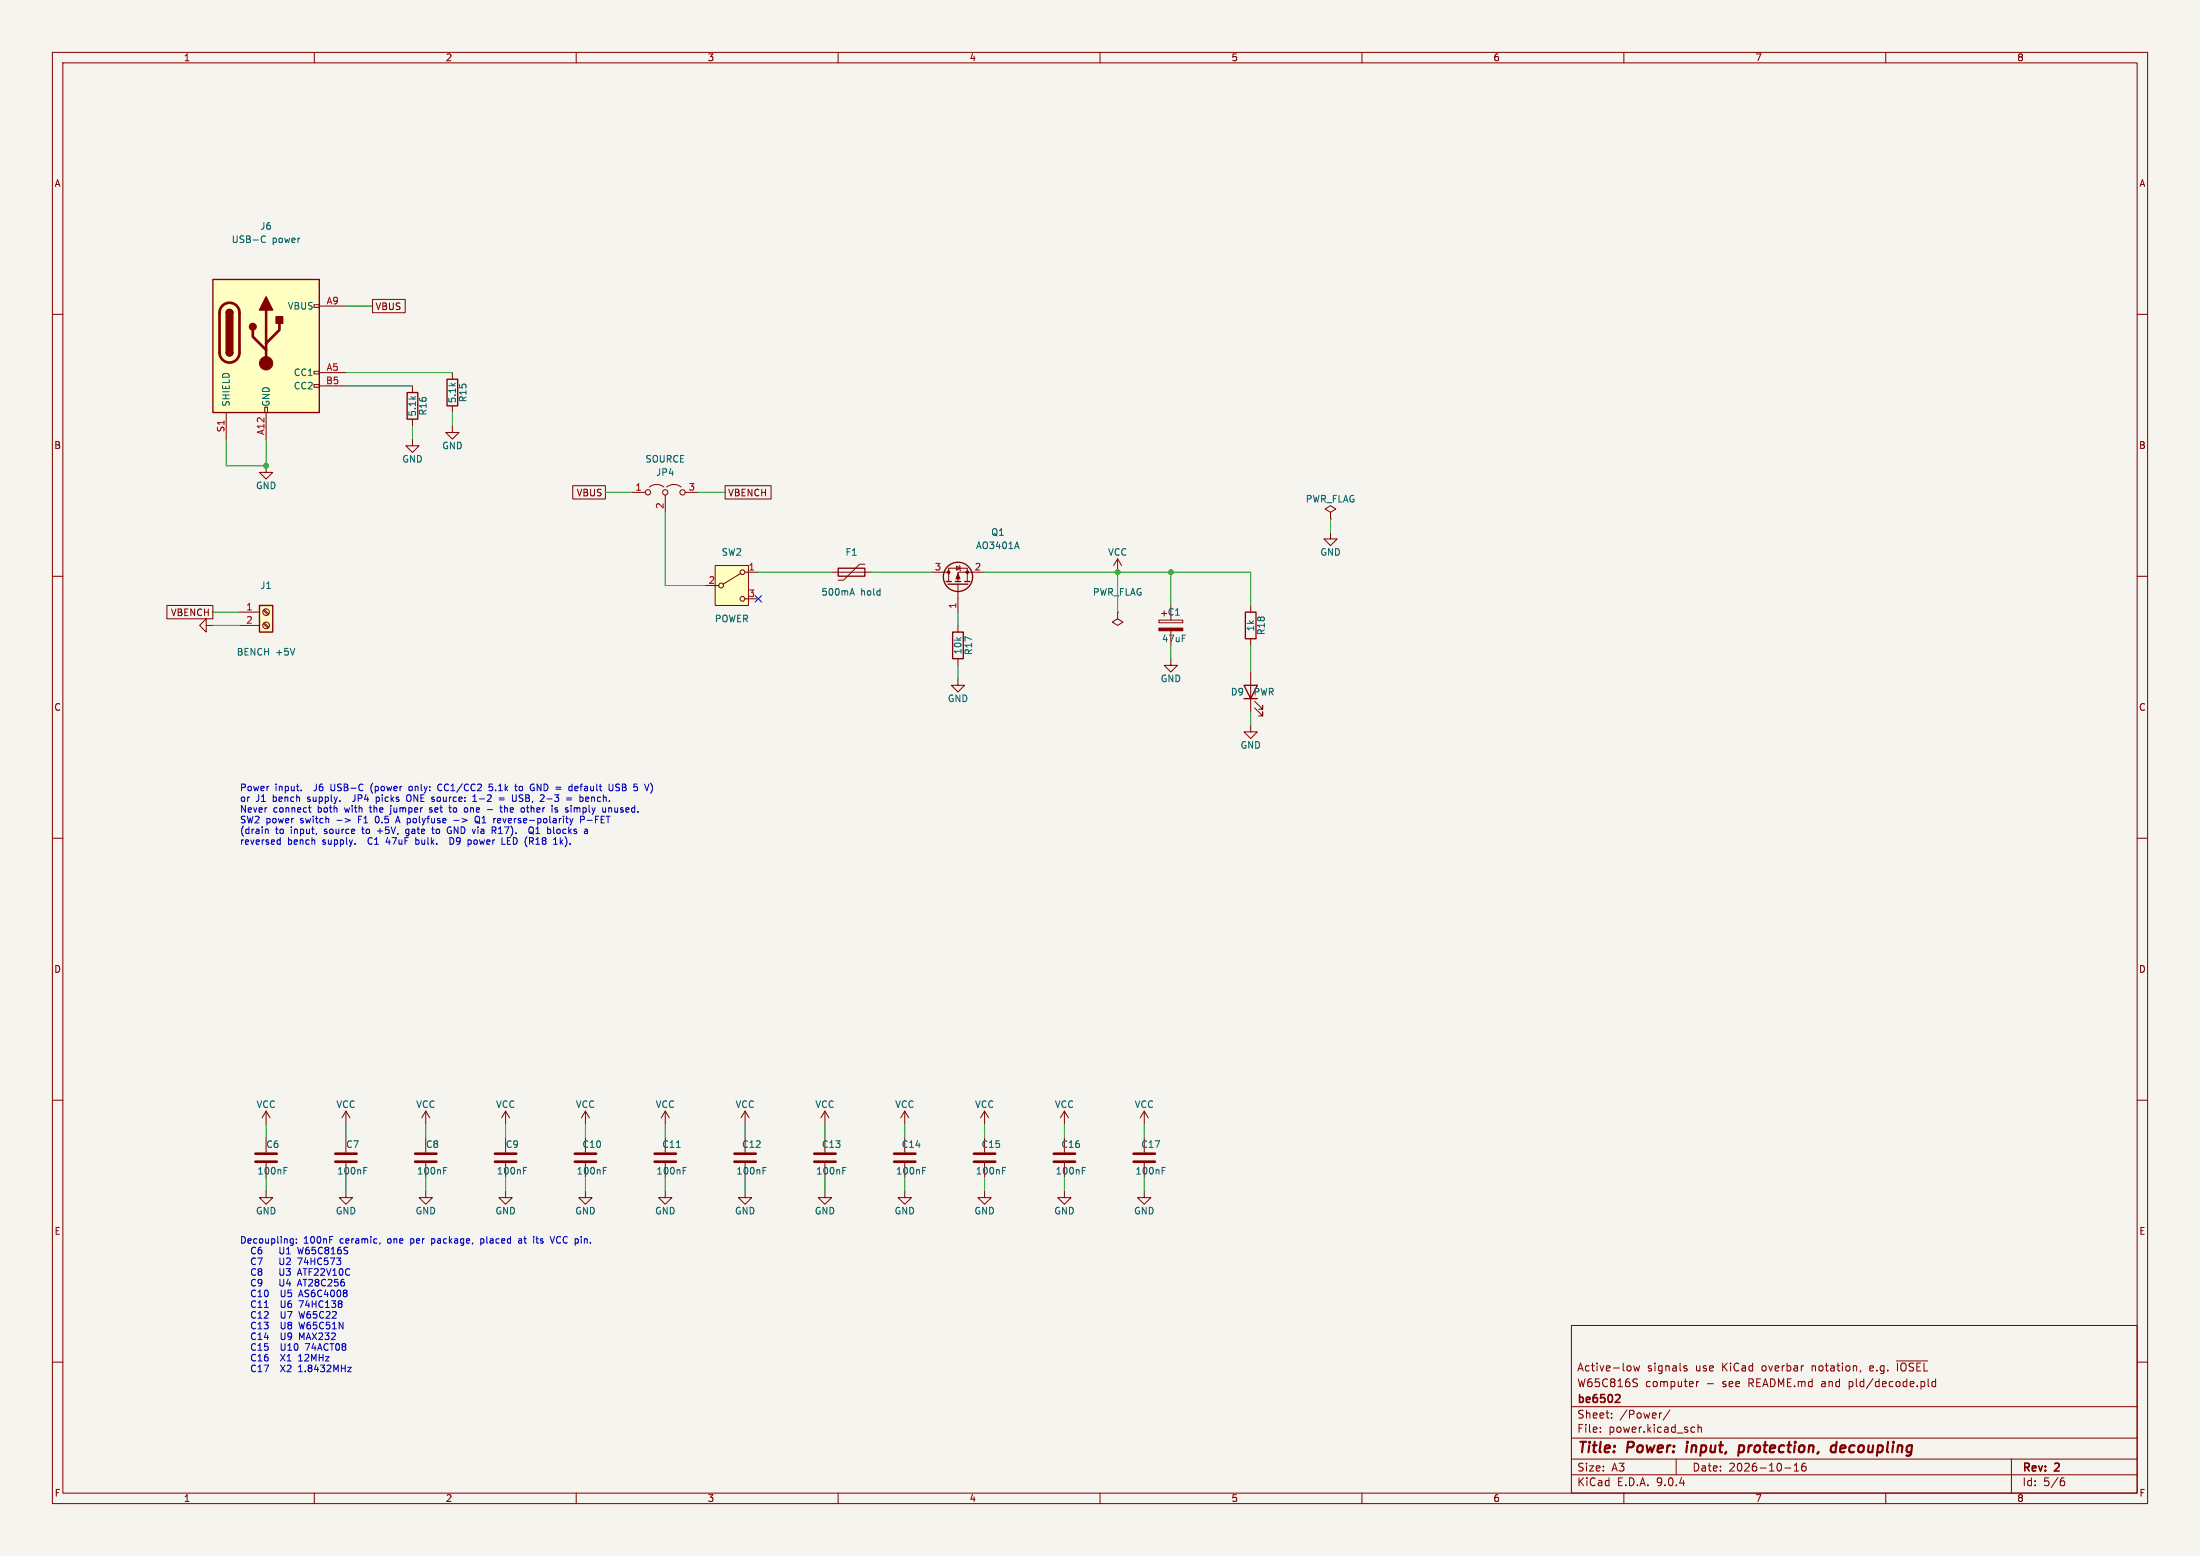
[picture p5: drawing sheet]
<svg xmlns="http://www.w3.org/2000/svg" width="420mm" height="297mm" viewBox="0 0 420 297" stroke-linecap="round" stroke-linejoin="round" font-family="sans-serif">
<path d="M0 0h420v297h-420z" fill="#f5f4ef" stroke="#f5f4ef" stroke-width=".19"/>
<g fill="none" stroke="#840000" stroke-width=".19">
<path d="M10 10h400v277h-400zM12 12h396v273h-396zM60 10v2M110 10v2M160 10v2M210 10v2M260 10v2M310 10v2M360 10v2M10 60h2M408 60h2M10 110h2"/>
<path d="M158.7 109.2h7.7M165.1 107.7h-1l-3.1 3h-1M182.9 119.4v1.3M213.4 116.8v1.3l1 .6-1 .7-1.1-.7 1.1-.6M213.4 116.8h.1M213.4 106.7l-.8 1.3M213.4 106.7l.7 1.3M213.4 106.7v2.5M221.2 118.4h4.6v.5h-4.6zM221.7 117.1h1.1M222.2 116.6v1M223.5 115.6v2.8"/>
<path d="M408 110h2M182.9 129.5v1.3h1.2l-1.2 1.3-1.3-1.3h1.3M182.9 125.7v1.3M223.5 125.7v1.3h1.3l-1.3 1.3-1.3-1.3h1.3M223.5 120.4v2.8M10 160h2M408 160h2M10 210h2M50.8 217.2v2.8M66 217.2v2.8M218.4 217.2v2.8M408 210h2"/>
<path d="M50.8 227.3v1.3h1.3l-1.3 1.3-1.3-1.3h1.3M50.8 222v2.8M66 227.3v1.3h1.3l-1.3 1.3-1.2-1.3h1.2M66 222v2.8M81.3 227.3v1.3h1.2l-1.2 1.3-1.3-1.3h1.3M96.5 227.3v1.3h1.3l-1.3 1.3-1.3-1.3h1.3M218.4 222v2.8M300 253h108v32h-108zM362 259.8h6M10 260h2M300 278.5h108M300 274.5h108"/>
<path d="M300 268.5h108M305.5 273.2v.2M305.5 272.5v.1M307.7 270.5v.2M307.7 269.8v.1M311.1 260.7l.3 .3v.4l-.3 .3M311.9 260.7l.3 1 .2-.7 .3 .7 .3-1M312 263.2l.6 .1M312.3 264l.3 .3-.1 .2-.2 .2M317.2 269.7l-.3 .1M318.8 269.1l-1.3 1.9M320 278.5v3"/>
<path d="M321.5 261.1l.5 .2 .1 .1-.1 .2-.4 .1M321.5 260.8h.5M323.1 272.4l.4 .1M323.5 273.3l-.4 .1M323.9 263.7v1M324.2 272.5l.2-.1 .3 .1 .1 .9M324.2 271.9v1.5M324.3 263.7l-.3 .1-.1 .2M342.5 279.7l.4-.4v1.5M344.2 279.4a1.17 1.17 0 0 0-.1 1.3h.6l.1-.6-.3-.2h-.4l-.2 .2M355.2 261.6l-.1 .3M362.2 260.2v1.5"/>
<path d="M368.1 263.2v1.3l.2 .2M369.5 263.8l-.4-.1-.3 .3 .1 .6h.6M369.5 263.2v1.5M384 278.5v6.5M408 260h2M60 285v2M110 285v2M160 285v2M210 285v2M260 285v2M300 281.5h108M310 285v2"/>
<path d="M340.7 280.2h1.2M342.5 280.8h.9M360 285v2M393.6 282.7h.4l.2 .2-.1 .5-.5 .2M394 282.1l-.4 .1"/>
</g>
<path d="M322.1 275.9l-.2 1.3M331.9 277.1h.8M332.1 276h.7M332.1 275.9l-.3 2M350.5 276a.66 .66 0 0 0-1 .3v.5l.1 .3h.8M350.6 275.2l-.2 2" fill="none" stroke="#840000" stroke-width=".4"/>
<path d="M308.6 266.2l.5 .1 .2 .3-1 1.1h1" fill="none" stroke="#840000" stroke-width=".3"/>
<path d="M160 108.5h5.1v1.5h-5.1zM181.9 120.7h2v5h-2z" fill="none" stroke="#840000" stroke-width=".25"/>
<path d="M48.8 220.2h4M48.8 221.7h4M64 220.2h4.1M64 221.7h4.1M216.4 220.2h4.1M216.4 221.7h4.1" fill="none" stroke="#840000" stroke-width=".51"/>
<path d="M162.4 113.2h.6M162.7 112.3l.4 1.3M54.2 223.4h.4M54.2 222.8h.6M69.5 223.4h.4M69.5 222.8h.6M221.9 223.4h.4M221.9 222.8h.6" fill="none" stroke="#006464" stroke-width=".19"/>
<path d="M221.2 119.9h4.6v.5h-4.6z" fill="#840000" stroke="#840000" stroke-width=".19"/>
<path d="M136.5 108h6.4v7.6h-6.4z" fill="#ffffc2"/>
<g fill="none" stroke="#840000" stroke-width=".19">
<path d="M254 97.8l1-.6-1-.7-1 .7 1 .6v1.3M254 99.1h.1M39.4 119.4v-1.3l-1.3 1.3 1.3 1.3v-1.3h1.2M134.6 111.8h2.6M136.5 108h6.4v7.6h-6.4zM141.4 109.5l-3.4 2M142.2 109.2h2.6M142.2 114.3h2.6M238.8 115.6v1.2M254 101.6v1.3h1.3l-1.3 1.2-1.3-1.2h1.3M238.8 138.4v1.3h1.2l-1.2 1.3-1.3-1.3h1.3M238.8 121.9v1.3"/>
<path d="M111.8 227.3v1.3h1.2l-1.2 1.3-1.3-1.3h1.3"/>
<circle cx="137.7" cy="111.8" r=".46"/>
<circle cx="141.7" cy="114.3" r=".46"/>
<circle cx="141.7" cy="109.2" r=".46"/>
</g>
<path d="M237.7 116.8h2.1v5.1h-2.1z" fill="none" stroke="#840000" stroke-width=".25"/>
<path d="M40.6 53.3h20.4v25.4h-20.4z" fill="#ffffc2"/>
<g fill="none" stroke="#840000" stroke-width=".19">
<path d="M59.9 58.2h1.1v.5h-1.1zM61 58.4h5M43.2 78.7v5.1M50.5 77.7h.6v1h-.6zM50.8 78.7v5.1M59.9 70.9h1.1v.5h-1.1zM59.9 73.4h1.1v.5h-1.1zM61 71.1h5M61 73.7h5M78.7 73.7v1.2M86.4 71.1v1.3M86.4 77.5v1.2"/>
<path d="M50.8 88.9v1.3h1.3l-1.3 1.2-1.3-1.2h1.3M78.7 83.8v1.3h1.3l-1.3 1.3-1.2-1.3h1.2M78.7 80v1.3M86.4 81.3v1.3h1.2l-1.2 1.2-1.3-1.2h1.3M120.6 94h2.6M124 93a2.26 2.26 0 0 1 2.7 0M127 94.5v3.3M127.3 93a2.26 2.26 0 0 1 2.7 0M130.8 94h2.5"/>
<circle cx="123.7" cy="94" r=".51"/>
<circle cx="127" cy="94" r=".51"/>
<circle cx="130.3" cy="94" r=".51"/>
</g>
<path d="M40.6 53.3h20.4v25.4h-20.4zM43.2 59.7a.64 .64 0 0 1 .6-.6 .64 .64 0 0 1 .6 .6M43.2 67.3a.64 .64 0 0 0 .6 .6 .64 .64 0 0 0 .6-.6M77.7 74.9h2.1v5.1h-2.1zM85.3 72.4h2.1v5.1h-2.1z" fill="none" stroke="#840000" stroke-width=".25"/>
<path d="M42.5 58.4a1.9 1.9 0 0 1 2-.5 1.9 1.9 0 0 1 1.2 1.8v7.6a1.91 1.91 0 0 1-1.9 1.9 1.91 1.91 0 0 1-1.9-1.9v-7.8l.2-.6zM50.8 59.2v10.1M48.3 63v1.3l2.5 2.5M53.3 61.7v1.3l-2.5 2.5" fill="none" stroke="#840000" stroke-width=".51"/>
<g fill="#840000" stroke="#840000" stroke-width=".25">
<path d="M43.2 59.7h1.2v7.6h-1.2z"/>
<path d="M43.4 59.2a.64 .64 0 0 1 .7-.1 .64 .64 0 0 1 .3 .6h-1.2z"/>
<path d="M43.2 67.3h1.2a.64 .64 0 0 1-.6 .6 .64 .64 0 0 1-.6-.6z"/>
<path d="M50.8 56.6l1.3 2.6h-2.6z"/>
<path d="M52.7 60.5h1.3v1.2h-1.3z"/>
<circle cx="48.3" cy="62.4" r=".63"/>
</g>
<circle cx="50.8" cy="69.3" r="1.27" fill="#840000" stroke="#840000" stroke-width=".19"/>
<path d="M50.1 45.1l.5 .1M50.6 46.2h-.5" fill="none" stroke="#006464" stroke-width=".19"/>
<path d="M49.5 115.6h2.6v5.1h-2.6z" fill="#ffffc2"/>
<g fill="none" stroke="#840000" stroke-width=".25">
<path d="M49.5 115.6h2.6v5.1h-2.6zM180.6 111h1M181 111.5h3.8M182.4 111h1M184.1 111h1.1M237.5 130.8h2.5l-1.2 2.6zM237.5 133.4h2.5"/>
<circle cx="182.9" cy="110.1" r="2.79"/>
</g>
<g fill="none" stroke="#840000" stroke-width=".19">
<path d="M71.1 57.1h6.3v2.6h-6.3zM109.3 92.7h6.3v2.6h-6.3zM138.4 92.7h8.8v2.6h-8.8zM31.9 115.6h8.7v2.5h-8.7zM45.7 116.8h3.8M45.7 119.4h3.8M50.3 116.5l.8 .8M50.3 119l.8 .9M50.4 116.3l.9 .9M50.4 118.9l.9 .8M177.8 109.2h3.3M181.1 111v-2.5h3.6v2.5"/>
<path d="M182.6 108.1l.7 .4-.7 .3zM182.9 111.5v5.3M183.1 108l.3 1M188 109.2h-5.1v1.8M238.8 128.3v7.6M239.5 135.1l1.5 1.6v-.8v.8h-.7M239.5 133.9l1.5 1.5v-.8v.8h-.7M50.8 212.1l-.8 1.3M50.8 212.1l.8 1.3M50.8 212.1v2.5M66 212.1l-.7 1.3M66 212.1l.8 1.3"/>
<path d="M66 212.1v2.5M81.3 212.1v2.5M81.3 217.2v2.8M81.3 212.1l-.8 1.3M81.3 212.1l.7 1.3M96.5 212.1l-.7 1.3M96.5 212.1l.8 1.3M96.5 212.1v2.5M96.5 217.2v2.8M111.8 212.1l-.8 1.3M111.8 212.1l.7 1.3M111.8 212.1v2.5"/>
<path d="M111.8 217.2v2.8M127 212.1l-.8 1.3M127 212.1l.8 1.3M127 212.1v2.5M127 217.2v2.8M142.2 212.1v2.5M142.2 217.2v2.8M142.2 212.1l-.7 1.3M142.2 212.1l.8 1.3M157.5 212.1v2.5M157.5 217.2v2.8M157.5 212.1l-.8 1.3"/>
<path d="M157.5 212.1l.7 1.3M172.7 212.1l-.7 1.3M172.7 212.1l.8 1.3M172.7 212.1v2.5M172.7 217.2v2.8M188 212.1v2.5M188 217.2v2.8M188 212.1l-.8 1.3M188 212.1l.7 1.3M203.2 212.1v2.5M203.2 217.2v2.8M203.2 212.1l-.8 1.3"/>
<path d="M203.2 212.1l.8 1.3M218.4 212.1l-.7 1.3M218.4 212.1l.8 1.3M218.4 212.1v2.5M81.3 222v2.8M96.5 222v2.8M111.8 222v2.8M127 227.3v1.3h1.3l-1.3 1.3-1.3-1.3h1.3M127 222v2.8M142.2 227.3v1.3h1.3l-1.3 1.3-1.2-1.3h1.2M142.2 222v2.8M157.5 227.3v1.3h1.2l-1.2 1.3-1.3-1.3h1.3"/>
<path d="M157.5 222v2.8M172.7 227.3v1.3h1.3l-1.3 1.3-1.3-1.3h1.3M172.7 222v2.8M188 227.3v1.3h1.2l-1.2 1.3-1.3-1.3h1.3M188 222v2.8M203.2 227.3v1.3h1.3l-1.3 1.3-1.3-1.3h1.3M203.2 222v2.8M218.4 227.3v1.3h1.3l-1.3 1.3-1.2-1.3h1.2"/>
<circle cx="50.8" cy="116.8" r=".63"/>
<circle cx="50.8" cy="119.4" r=".63"/>
</g>
<g fill="#840000" stroke="#840000" stroke-width=".19">
<path d="M182.9 109.5l.4 1h-.8z"/>
<circle cx="181.1" cy="109.2" r=".25"/>
<circle cx="184.7" cy="109.2" r=".25"/>
</g>
<g fill="none" stroke="#006464" stroke-width=".19">
<path d="M194.1 103.4l.5 1.3M129.1 219h.8M84.7 223.4h.4M84.7 222.8h.6M99.9 223.4h.5M99.9 222.8h.6M115.2 223.4h.4M115.2 222.8h.6M130.4 223.4h.4M130.4 222.8h.6M145.7 223.4h.4M145.7 222.8h.6"/>
<path d="M160.9 223.4h.4M160.9 222.8h.6M176.1 223.4h.5M176.1 222.8h.6M191.4 223.4h.4M191.4 222.8h.6M206.6 223.4h.4M206.6 222.8h.6"/>
</g>
<g fill="none" stroke="#840000" stroke-width=".51">
<path d="M79.2 220.2h4.1M79.2 221.7h4.1M94.5 220.2h4.1M94.5 221.7h4.1M109.7 220.2h4.1M109.7 221.7h4.1M125 220.2h4M125 221.7h4M140.2 220.2h4.1M140.2 221.7h4.1M155.4 220.2h4.1M155.4 221.7h4.1"/>
<path d="M170.7 220.2h4.1M170.7 221.7h4.1M185.9 220.2h4.1M185.9 221.7h4.1M201.2 220.2h4M201.2 221.7h4"/>
</g>
<g fill="none" stroke="#009600" stroke-width=".19">
<path d="M66 58.4h5.1M66 73.7h12.7M66 71.1h20.4M86.4 78.7v2.6M43.2 83.8v5.1h7.6v-5.1M78.7 81.3v2.5M115.6 94h5M127 97.8v14h7.6M133.3 94h5.1M254 99.1v2.5M40.6 119.4h5.1M40.6 116.8h5.1"/>
<path d="M144.8 109.2h13.9M166.4 109.2h11.4M182.9 116.8v2.6M188 109.2h50.8v6.4M213.4 109.2v7.6M223.5 109.2v6.4M182.9 127v2.5M223.5 123.2v2.5M238.8 123.2v5.1M238.8 135.9v2.5M50.8 214.6v2.6M66 214.6v2.6"/>
<path d="M81.3 214.6v2.6M96.5 214.6v2.6M111.8 214.6v2.6M127 214.6v2.6M142.2 214.6v2.6M157.5 214.6v2.6M172.7 214.6v2.6M188 214.6v2.6M203.2 214.6v2.6M218.4 214.6v2.6M50.8 224.8v2.5M66 224.8v2.5"/>
<path d="M81.3 224.8v2.5M96.5 224.8v2.5M111.8 224.8v2.5M127 224.8v2.5M142.2 224.8v2.5M157.5 224.8v2.5M172.7 224.8v2.5M188 224.8v2.5M203.2 224.8v2.5M218.4 224.8v2.5"/>
</g>
<path d="M144.2 113.7l1.2 1.2M145.4 113.7l-1.2 1.2" fill="none" stroke="#000084" stroke-width=".19"/>
<g fill="none" stroke="#0000c2" stroke-width=".19">
<path d="M51.2 158.4v.7M53.5 159.9v1.3M57.5 150.8v.1M59.1 153.8v1l.3 .2M60.5 159.1l-.1 .1M64.3 156.6h1M65.9 156.2l1 .4-1 .3M67.6 152.9l-.3 .1M70.9 149.8l-.1 .5 .1 .8M71.7 156l-.1 .6 .2 .4M71.8 152.9l.4 .1M71.8 152.1v1.3"/>
<path d="M72.1 158.6h.9M74 159.8l-.3 .9h.8M74.6 155.3l-.2 .1M75.6 156.7h.6M75.9 155.8l-.4 1.3M77.5 159.5h.3M77.5 158.4v.6l.4 .1M78.2 151.7a.43 .43 0 0 0-.6 .4v.5a.43 .43 0 0 0 .6 .4M78.5 150.1h-.3l-.1 .2v.5l.4 .1M79.4 159.9v1.3M82 155h.3M82.3 154.2l-.3 .2v.1l.3 .1"/>
<path d="M82.6 157.8v1.1l.3 .2M84.1 149.7a.64 .64 0 0 0-.5 .6 .64 .64 0 0 0 .5 .6M85.7 154.2h.5M85.8 157.8l.3 .1M85.9 153.8v1l.3 .2M85.9 158.6h.3M86.2 159l-.6 .1M86.2 159.9h-.3v1.3a.66 .66 0 0 0 .7-.4 .66 .66 0 0 0-.1-.7M86.6 156.6h1M88.9 154.2h.3l.1 .2-.1 .5-.3 .1M90.3 153h.7M90.5 151.9l-.2 .2"/>
<path d="M90.6 151.7v1.3M90.8 156a.85 .85 0 0 0 .2 1.1 .43 .43 0 0 0 .5-.5v-.6M90.9 156.8l.7 .4M93.1 154.5h.9M94 149.7h-.6v.6l.4-.2 .3 .3M94.1 150.7l-.3 .2-.4-.1M94.3 158.5l.4 .6M94.7 158.1l-.1 .3-.2 .1M95.3 152.3h1M95.3 152.7h1M95.4 154.2h.5M95.4 156.2l-.4 .2v.6l.4 .1"/>
<path d="M95.6 153.8v1l.3 .2M95.6 156.5l-.6 .1M95.8 159.9v1.3h.6M96.3 153.8v1.2M96.7 154.2l-.4 .1M96.9 159.9v1.3h.6M97.8 151.7v1M98.3 150.1h.4M98.5 150.9h.2M98.6 151.7l-.1 1.2M99.1 152.9l.2 .1M99.2 151.8l-.1 .1 .1 .4"/>
<path d="M99.3 150.1l-.2 .2v.4l.2 .2M100.7 153.8v1l.2 .2M101 158.3v.4a.42 .42 0 0 0 .4 .4 .42 .42 0 0 0 .4-.4v-.4M101.2 158.8l.7 .4M101.8 150.4h.2v.4l-.2 .1M101.8 149.7h.1M102.3 159.1h.7M104.4 152.5h1M105.7 158.9l.2 .2M106 154.5l.4 .2 .1 .1-.2 .2h-.4M106 154.2h.4M107 159.9v1.3"/>
<path d="M108.2 152.3h.9M108.2 152.7h.9M108.8 156.2l.3 .9M109.1 157.1l-.3 .4M109.4 156.2l-.3 .9M109.6 154.2v.8M109.7 154.2l-.1 .1M110.2 150.1l-.5 .2 .1 .6h.4M110.3 150.4l-.6 .1M110.7 151.7v1.3M110.8 155.8v1.3M111.4 156.4l-.6 .1"/>
<path d="M112 152.1l.3 .1 .1 .2-.6 .2M112.1 156.6h1M112.3 152.9l-.3 .1M116.2 154.3l.2-.1h.3l.1 .8M116.2 154.2v.8M117 149.7v1l-.1 .2h-.4M117.5 150.9h.6M118.1 149.7h-.4l-.2 .3 .6 .4M124.2 149.5h.1M53 161.1h.5M53 160.4h.5M67.8 161v.2"/>
<path d="M79.4 161.1l.3 .1M89.9 160.4v.6M107.1 160.7l.3 .5M107.4 160.3l-.4 .5M53.4 238.1v1l.3 .2M55.5 237.2h.5M55.5 236.5h.5M56 236.4v1.1l-.3 .2h-.3M56.6 237.2v.1M56.6 236.5v.1M56.8 238.1l.3 1.2 .3-.9M72.6 237.2l-.2 .3"/>
<path d="M82.4 236.4v1.3M82.4 237.2l.1 .1M82.5 236.4l-.1 .1M91.8 237.2l.3 .1M91.8 236.4v1.3M92.1 236.4l-.3 .1M99 236.5h.5M99.6 236.7l-.4 .1-.2 .2 .2 .3 .4-.1M102.3 236.4h.5M102.5 236v1.1l.2 .2M105 236l.4 1.3 .5-1.3M53.4 240.1v1l.3 .3"/>
<path d="M53.4 242.2v1l.3 .2M53.4 244.2v1l.3 .3M56.8 240.1h.9l-.6 1.3M56.9 243.1h.6M56.9 245.1h.6M57 259.8h.7M57.1 248.3h.8M57.1 250.3l.3 1.3M57.1 252.4l.3 1.2M57.1 247.2h.6M57.2 242.2l-.4 1.2M57.2 244.2l-.4 1.3"/>
<path d="M57.2 258.7l-.2 .2M57.4 246.2l-.4 1.3M57.6 255.3l-.4-.9v1.3M57 261.8h.7M57.2 260.7l-.2 .2"/>
</g>
<g fill="#009600" stroke="#009600" stroke-width=".19">
<circle cx="213.4" cy="109.2" r=".46"/>
<circle cx="223.5" cy="109.2" r=".46"/>
<circle cx="50.8" cy="88.9" r=".46"/>
</g>
<g font-size="2.8" fill="#840000">
<text x="301" y="277.9">Title:</text>
<text x="310.6" y="277.9">Power:</text>
<text x="322.8" y="277.9">input,</text>
<text x="333.6" y="277.9">protection,</text>
<text x="352" y="277.9">decoupling</text>
</g>
<g font-size="2.1" fill="#840000">
<text x="301" y="262">Active-low</text>
<text x="314.4" y="262">signals</text>
<text x="323.7" y="262">use</text>
<text x="328.9" y="262">KiCad</text>
<text x="336.6" y="262">overbar</text>
<text x="346.3" y="262">notation,</text>
<text x="357.5" y="262">e.g.</text>
<text x="362.9" y="262">~{IOSEL}</text>
<text x="301" y="268.2">be6502</text>
<text x="301" y="265">W65C816S</text>
<text x="314.1" y="265">computer</text>
<text x="325.8" y="265">-</text>
<text x="329" y="265">see</text>
<text x="334" y="265">README.md</text>
<text x="348.1" y="265">and</text>
<text x="353.5" y="265">pld/decode.pld</text>
<text x="301" y="273.7">File:</text>
<text x="301" y="271">Sheet:</text>
<text x="307.1" y="273.7">power.kicad_sch</text>
<text x="309.2" y="271">/Power/</text>
<text x="301" y="281.1">Size:</text>
<text x="307.6" y="281.1">A3</text>
<text x="323" y="281.1">Date:</text>
<text x="330" y="281.1">2026-10-16</text>
<text x="386" y="281.3">Rev:</text>
<text x="392.4" y="281.3">2</text>
<text x="301" y="283.9">KiCad</text>
<text x="308.7" y="283.9">E.D.A.</text>
<text x="316.3" y="283.9">9.0.4</text>
<text x="386" y="283.9">Id:</text>
<text x="390.1" y="283.9">5/6</text>
</g>
<g font-size="1.8" fill="#840000">
<text x="35" y="11.9">1</text>
<text x="85" y="11.9">2</text>
<text x="135" y="11.9">3</text>
<text x="185" y="11.9">4</text>
<text x="235" y="11.9">5</text>
<text x="285" y="11.9">6</text>
<text x="335" y="11.9">7</text>
<text x="385" y="11.9">8</text>
<text x="10.3" y="35.9">A</text>
<text x="408.3" y="35.9">A</text>
<text x="71.6" y="59.4">VBUS</text>
<text x="10.3" y="85.9">B</text>
<text x="408.2" y="85.9">B</text>
<text x="110" y="94.9">VBUS</text>
<text x="138.9" y="94.9">VBENCH</text>
<text x="32.5" y="117.8">VBENCH</text>
<text x="10.3" y="135.9">C</text>
<text x="408.2" y="135.9">C</text>
<text x="10.3" y="185.9">D</text>
<text x="408.2" y="185.9">D</text>
<text x="10.3" y="235.9">E</text>
<text x="408.3" y="235.9">E</text>
<text x="10.3" y="285.9">F</text>
<text x="35" y="286.9">1</text>
<text x="85" y="286.9">2</text>
<text x="135" y="286.9">3</text>
<text x="185" y="286.9">4</text>
<text x="235" y="286.9">5</text>
<text x="285" y="286.9">6</text>
<text x="335" y="286.9">7</text>
<text x="385" y="286.9">8</text>
<text x="408.3" y="285.9">F</text>
</g>
<g font-size="1.8" fill="#006464">
<text x="44.1" y="46.6">USB-C</text>
<text x="49.6" y="44">J6</text>
<text x="52" y="46.6">power</text>
<text x="54.8" y="59.3">VBUS</text>
<text x="56" y="72">CC1</text>
<text x="44" y="77.7" transform="rotate(-90 44 77.7)">SHIELD</text>
<text x="51.7" y="77.7" transform="rotate(-90 51.7 77.7)">GND</text>
<text x="56" y="74.5">CC2</text>
<text x="87.2" y="77.1" transform="rotate(-90 87.2 77.1)">5.1k</text>
<text x="89.3" y="76.9" transform="rotate(-90 89.3 76.9)">R15</text>
<text x="79.6" y="79.6" transform="rotate(-90 79.6 79.6)">5.1k</text>
<text x="81.6" y="79.4" transform="rotate(-90 81.6 79.4)">R16</text>
<text x="76.7" y="88.5">GND</text>
<text x="84.3" y="86">GND</text>
<text x="123.1" y="88.5">SOURCE</text>
<text x="48.8" y="93.6">GND</text>
<text x="125.2" y="91">JP4</text>
<text x="249.2" y="96.1">PWR_FLAG</text>
<text x="137.7" y="106.3">SW2</text>
<text x="161.3" y="106.3">F1</text>
<text x="186.2" y="105">AO3401A</text>
<text x="189.1" y="102.5">Q1</text>
<text x="211.4" y="106.3">VCC</text>
<text x="252" y="106.3">GND</text>
<text x="49.6" y="112.6">J1</text>
<text x="156.7" y="113.9">500mA</text>
<text x="164.3" y="113.9">hold</text>
<text x="208.5" y="113.9">PWR_FLAG</text>
<text x="136.4" y="119">POWER</text>
<text x="222.8" y="117.7">C1</text>
<text x="45.1" y="125.3">BENCH</text>
<text x="52.6" y="125.3">+5V</text>
<text x="183.7" y="125" transform="rotate(-90 183.7 125)">10k</text>
<text x="185.8" y="125.1" transform="rotate(-90 185.8 125.1)">R17</text>
<text x="221.7" y="122.8">47uF</text>
<text x="239.6" y="120.6" transform="rotate(-90 239.6 120.6)">1k</text>
<text x="241.7" y="121.3" transform="rotate(-90 241.7 121.3)">R18</text>
<text x="221.5" y="130.4">GND</text>
<text x="180.8" y="134.2">GND</text>
<text x="234.9" y="132.9">D9</text>
<text x="239.2" y="132.9">PWR</text>
<text x="236.7" y="143.1">GND</text>
<text x="48.9" y="211.7">VCC</text>
<text x="64.1" y="211.7">VCC</text>
<text x="79.4" y="211.7">VCC</text>
<text x="94.6" y="211.7">VCC</text>
<text x="109.8" y="211.7">VCC</text>
<text x="125.1" y="211.7">VCC</text>
<text x="140.3" y="211.7">VCC</text>
<text x="155.6" y="211.7">VCC</text>
<text x="170.8" y="211.7">VCC</text>
<text x="186" y="211.7">VCC</text>
<text x="201.3" y="211.7">VCC</text>
<text x="216.5" y="211.7">VCC</text>
<text x="50.7" y="219.3">C6</text>
<text x="66" y="219.3">C7</text>
<text x="81.2" y="219.3">C8</text>
<text x="96.4" y="219.3">C9</text>
<text x="111.1" y="219.3">C10</text>
<text x="126.3" y="219.3">C11</text>
<text x="141.6" y="219.3">C12</text>
<text x="156.8" y="219.3">C13</text>
<text x="172" y="219.3">C14</text>
<text x="187.3" y="219.3">C15</text>
<text x="202.5" y="219.3">C16</text>
<text x="217.8" y="219.3">C17</text>
<text x="49" y="224.4">100nF</text>
<text x="64.3" y="224.4">100nF</text>
<text x="79.5" y="224.4">100nF</text>
<text x="94.8" y="224.4">100nF</text>
<text x="110" y="224.4">100nF</text>
<text x="125.2" y="224.4">100nF</text>
<text x="140.5" y="224.4">100nF</text>
<text x="155.7" y="224.4">100nF</text>
<text x="171" y="224.4">100nF</text>
<text x="186.2" y="224.4">100nF</text>
<text x="201.4" y="224.4">100nF</text>
<text x="216.7" y="224.4">100nF</text>
<text x="48.8" y="232">GND</text>
<text x="64" y="232">GND</text>
<text x="79.2" y="232">GND</text>
<text x="94.5" y="232">GND</text>
<text x="109.7" y="232">GND</text>
<text x="125" y="232">GND</text>
<text x="140.2" y="232">GND</text>
<text x="155.4" y="232">GND</text>
<text x="170.7" y="232">GND</text>
<text x="185.9" y="232">GND</text>
<text x="201.2" y="232">GND</text>
<text x="216.4" y="232">GND</text>
</g>
<g font-size="1.8" fill="#a90000">
<text x="62.2" y="58.2">A9</text>
<text x="62.2" y="70.9">A5</text>
<text x="62.2" y="73.4">B5</text>
<text x="42.9" y="82.6" transform="rotate(-90 42.9 82.6)">S1</text>
<text x="50.5" y="83.1" transform="rotate(-90 50.5 83.1)">A12</text>
<text x="121.2" y="93.7">1</text>
<text x="131.4" y="93.7">3</text>
<text x="126.7" y="97.2" transform="rotate(-90 126.7 97.2)">2</text>
<text x="135.2" y="111.5">2</text>
<text x="142.8" y="109">1</text>
<text x="178.4" y="109">3</text>
<text x="186" y="109">2</text>
<text x="46.9" y="116.6">1</text>
<text x="46.9" y="119.1">2</text>
<text x="142.8" y="114">3</text>
<text x="182.6" y="116.3" transform="rotate(-90 182.6 116.3)">1</text>
</g>
<g font-size="1.8" fill="#0000c2">
<text x="45.7" y="151.3">Power</text>
<text x="45.7" y="153.4">or</text>
<text x="45.7" y="155.4">Never</text>
<text x="48.8" y="153.4">J1</text>
<text x="52.2" y="155.4">connect</text>
<text x="52.2" y="153.4">bench</text>
<text x="52.5" y="151.3">input.</text>
<text x="59" y="153.4">supply.</text>
<text x="60.2" y="151.3">J6</text>
<text x="60.8" y="155.4">both</text>
<text x="63.6" y="151.3">USB-C</text>
<text x="66.1" y="155.4">with</text>
<text x="68" y="153.4">JP4</text>
<text x="71.1" y="155.4">the</text>
<text x="71.4" y="151.3">(power</text>
<text x="72.6" y="153.4">picks</text>
<text x="75.2" y="155.4">jumper</text>
<text x="78.7" y="153.4">ONE source:</text>
<text x="78.9" y="151.3">only:</text>
<text x="82.9" y="155.4">set</text>
<text x="84.6" y="151.3">CC1/CC2</text>
<text x="86.9" y="155.4">to</text>
<text x="89.9" y="155.4">one</text>
<text x="91.8" y="153.4">1-2</text>
<text x="94.6" y="151.3">5.1k</text>
<text x="96.9" y="153.4">=</text>
<text x="97.2" y="155.4">the</text>
<text x="99.7" y="153.4">USB,</text>
<text x="99.9" y="151.3">to</text>
<text x="101.4" y="155.4">other</text>
<text x="102.9" y="151.3">GND =</text>
<text x="105.2" y="153.4">2-3</text>
<text x="107.4" y="155.4">is</text>
<text x="110.2" y="155.4">simply</text>
<text x="110.4" y="153.4">=</text>
<text x="110.7" y="151.3">default</text>
<text x="113.2" y="153.4">bench.</text>
<text x="117.5" y="155.4">unused.</text>
<text x="118.5" y="151.3">USB</text>
<text x="123.5" y="151.3">5</text>
<text x="45.7" y="157.5">SW2 power</text>
<text x="45.7" y="159.5">(drain</text>
<text x="45.7" y="161.6">reversed</text>
<text x="52.6" y="159.5">to</text>
<text x="54.9" y="161.6">bench</text>
<text x="55.6" y="159.5">input,</text>
<text x="57.4" y="157.5">switch</text>
<text x="61.7" y="161.6">supply.</text>
<text x="62.2" y="159.5">source</text>
<text x="68.8" y="157.5">F1</text>
<text x="69.6" y="159.5">to</text>
<text x="70.7" y="161.6">C1</text>
<text x="72.3" y="157.5">0.5</text>
<text x="72.7" y="159.5">+5V,</text>
<text x="74.4" y="161.6">47uF</text>
<text x="76.5" y="157.5">A polyfuse</text>
<text x="78.3" y="159.5">gate</text>
<text x="80.2" y="161.6">bulk.</text>
<text x="83.6" y="159.5">to</text>
<text x="86.7" y="159.5">GND via</text>
<text x="87.1" y="161.6">D9</text>
<text x="87.9" y="157.5">-&gt;</text>
<text x="90.8" y="161.6">power</text>
<text x="92.2" y="157.5">Q1</text>
<text x="95.6" y="159.5">R17).</text>
<text x="95.9" y="157.5">reverse-polarity</text>
<text x="97.5" y="161.6">LED (R18</text>
<text x="103.1" y="159.5">Q1</text>
<text x="106.8" y="159.5">blocks</text>
<text x="107.8" y="161.6">1k).</text>
<text x="112.7" y="157.5">P-FET</text>
<text x="45.7" y="237.7">Decoupling:</text>
<text x="48.1" y="239.7">C6</text>
<text x="54.1" y="239.7">U1</text>
<text x="57.8" y="239.7">W65C816S</text>
<text x="58" y="237.7">100nF</text>
<text x="65" y="237.7">ceramic,</text>
<text x="74.3" y="237.7">one</text>
<text x="78.8" y="237.7">per</text>
<text x="83" y="237.7">package,</text>
<text x="92.6" y="237.7">placed</text>
<text x="100.1" y="237.7">at</text>
<text x="103.1" y="237.7">its</text>
<text x="106.6" y="237.7">VCC pin.</text>
<text x="48.1" y="241.8">C7</text>
<text x="48.1" y="243.8">C8</text>
<text x="48.1" y="245.9">C9</text>
<text x="54.1" y="241.8">U2</text>
<text x="54.1" y="243.8">U3</text>
<text x="54.1" y="245.9">U4</text>
<text x="57.8" y="241.8">74HC573</text>
<text x="57.8" y="243.8">ATF22V10C</text>
<text x="57.8" y="245.9">AT28C256</text>
<text x="48.1" y="247.9">C10</text>
<text x="48.1" y="250">C11</text>
<text x="54.1" y="247.9">U5</text>
<text x="54.1" y="250">U6</text>
<text x="57.8" y="247.9">AS6C4008</text>
<text x="57.8" y="250">74HC138</text>
<text x="48.1" y="252">C12</text>
<text x="48.1" y="254.1">C13</text>
<text x="48.1" y="256.1">C14</text>
<text x="54.1" y="252">U7</text>
<text x="54.1" y="254.1">U8</text>
<text x="54.1" y="256.1">U9</text>
<text x="57.8" y="252">W65C22</text>
<text x="57.8" y="254.1">W65C51N</text>
<text x="57.8" y="256.1">MAX232</text>
<text x="48.1" y="258.1">C15</text>
<text x="48.1" y="260.2">C16</text>
<text x="48.1" y="262.2">C17</text>
<text x="54.1" y="258.1">U10</text>
<text x="54.1" y="260.2">X1</text>
<text x="54.1" y="262.2">X2</text>
<text x="57.7" y="260.2">12MHz</text>
<text x="57.7" y="262.2">1.8432MHz</text>
<text x="59" y="258.1">74ACT08</text>
</g>
</svg>
